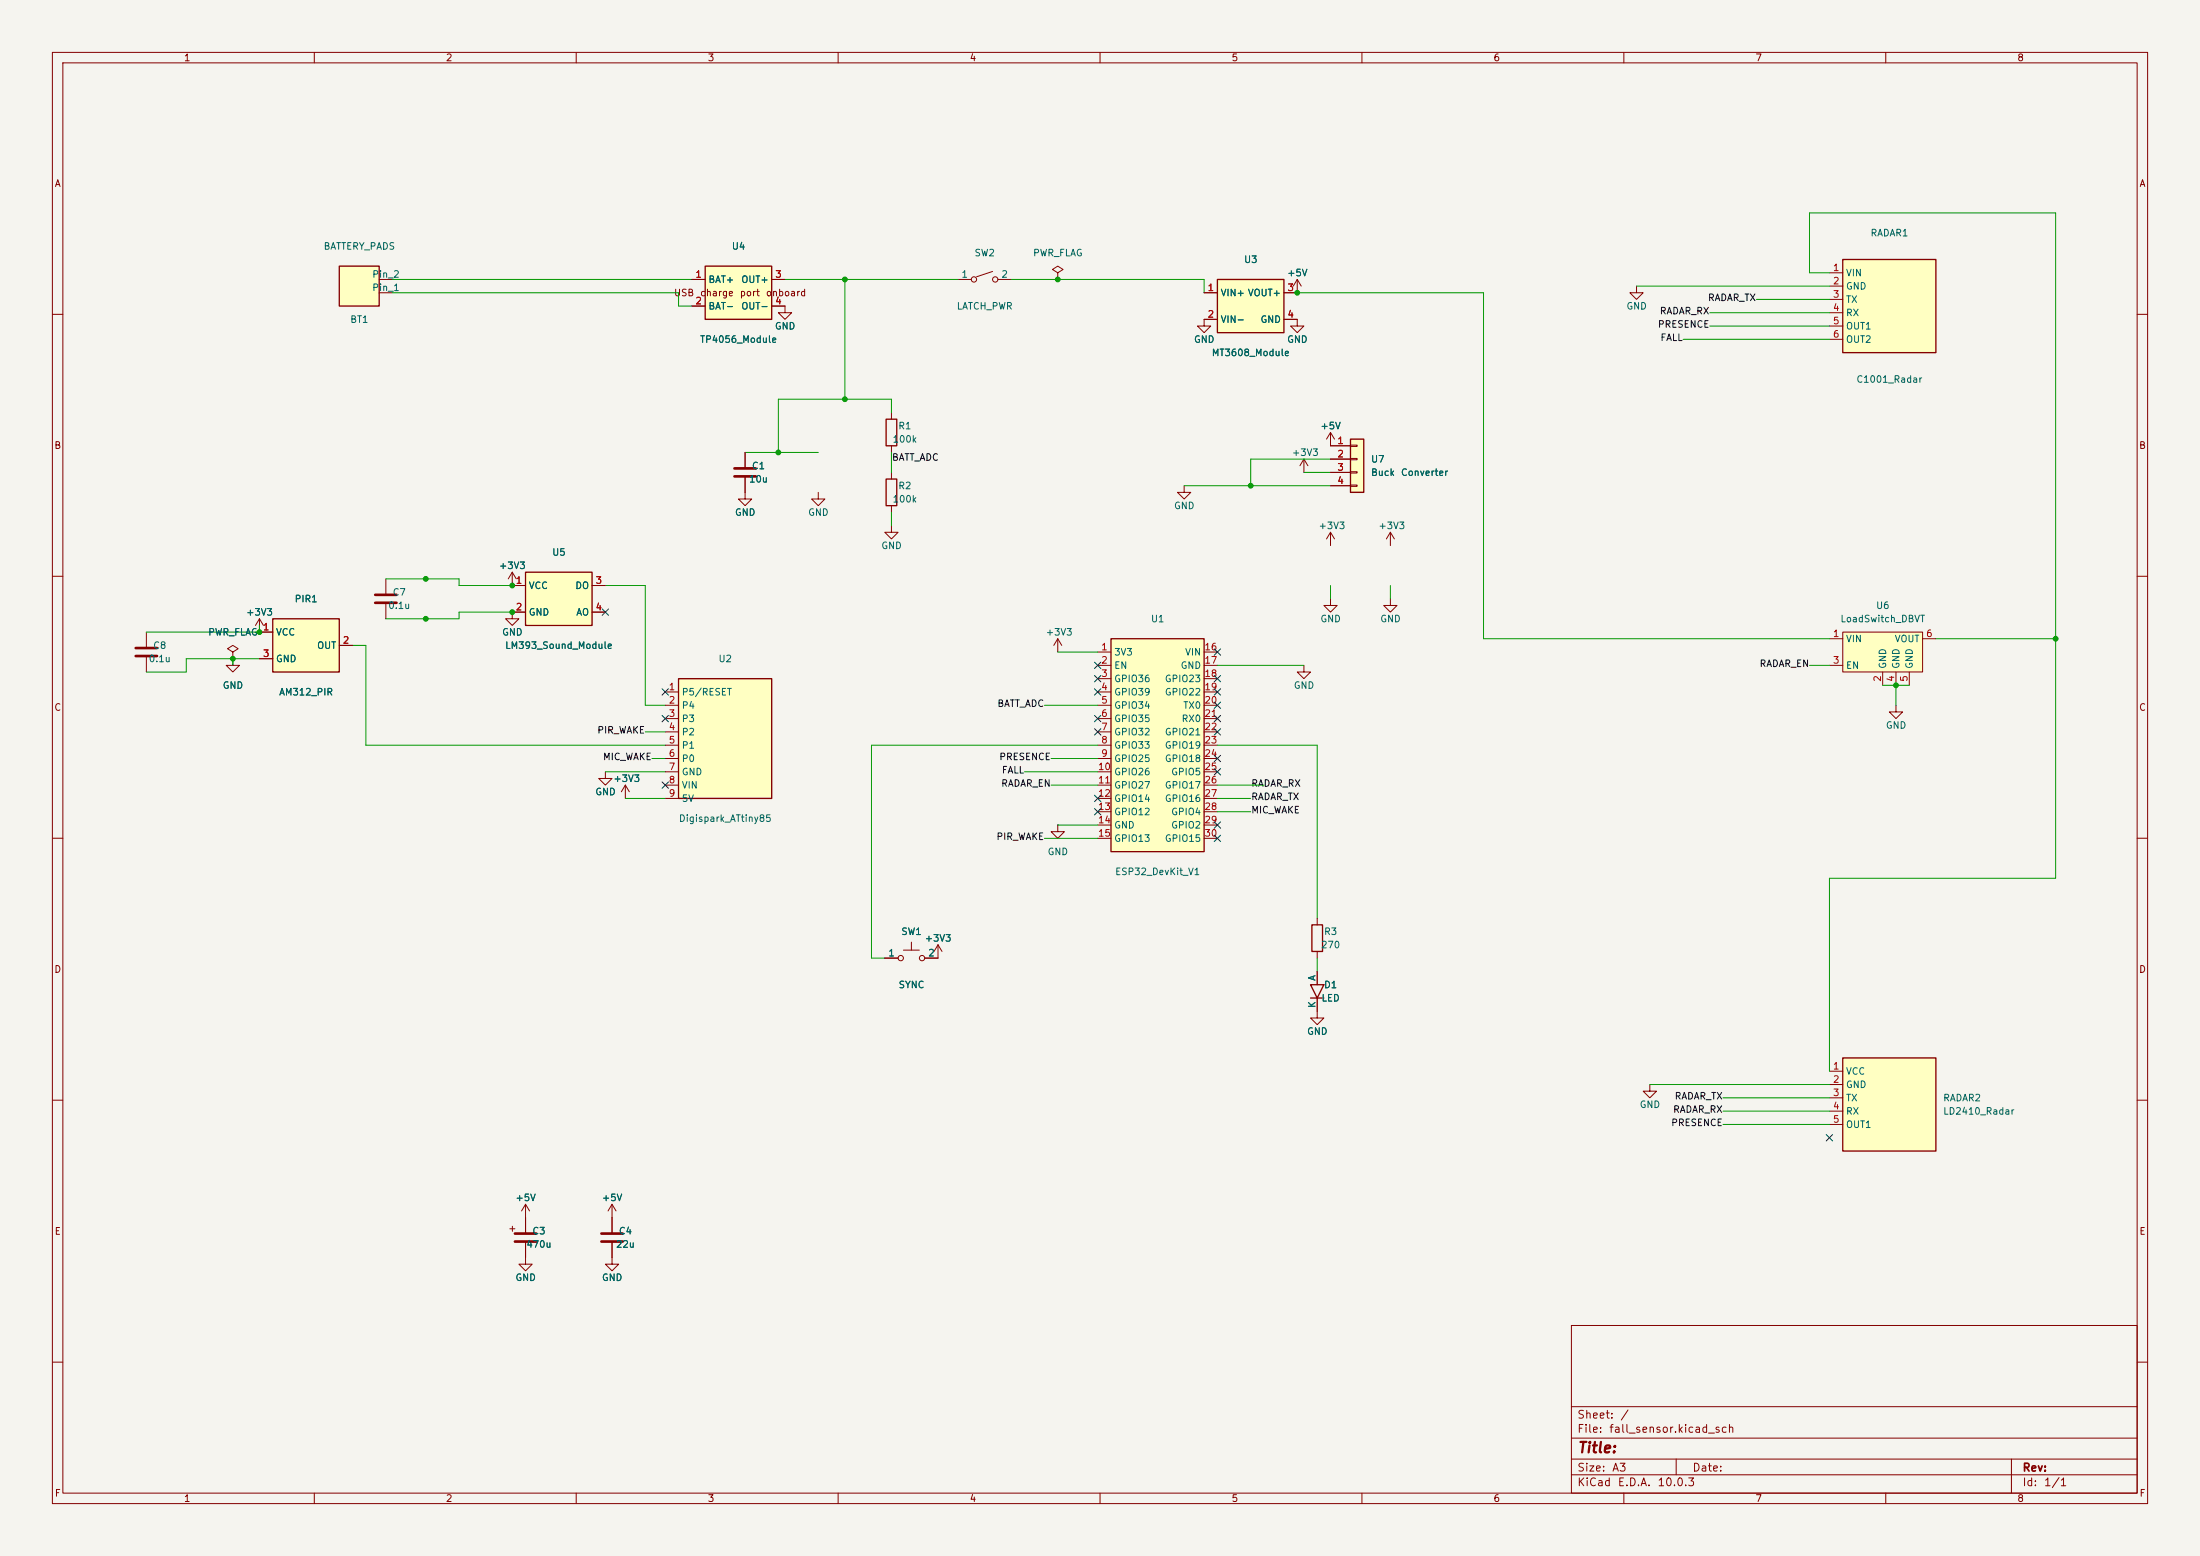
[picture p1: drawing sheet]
<svg xmlns="http://www.w3.org/2000/svg" width="420mm" height="297mm" viewBox="0 0 420 297" stroke-linecap="round" stroke-linejoin="round" font-family="sans-serif">
<path d="M0 0h420v297h-420z" fill="#f5f4ef" stroke="#f5f4ef" stroke-width=".19"/>
<g fill="none" stroke="#840000" stroke-width=".19">
<path d="M10 10h400v277h-400zM12 12h396v273h-396zM60 10v2M110 10v2M160 10v2M210 10v2M260 10v2M310 10v2M360 10v2M10 60h2M408 60h2M10 110h2"/>
<path d="M408 110h2M201.9 121.9l-.7 1.3M201.9 121.9l.8 1.3M201.9 121.9v2.6M248.9 127v1.3h1.3l-1.3 1.2-1.3-1.2h1.3M10 160h2M408 160h2M10 210h2M408 210h2M100.3 237v4.3h1.3l-1.3 1.3-1.2-1.3h1.2M100.3 229.9v5.6M100.3 229.9l-.7 1.2"/>
<path d="M100.3 229.9l.8 1.2M116.8 237v4.3h1.3l-1.3 1.3-1.2-1.3h1.2M116.8 232.4v3.1M300 253h108v32h-108zM10 260h2M300 278.5h108M300 274.5h108M300 268.5h108M320 278.5v3M384 278.5v6.5M408 260h2M60 285v2"/>
<path d="M110 285v2M160 285v2M210 285v2M260 285v2M300 281.5h108M310 285v2M360 285v2"/>
</g>
<path d="M98.3 235.5h4.1M98.3 237h4.1M114.8 235.5h4.1M114.8 237h4.1" fill="none" stroke="#840000" stroke-width=".51"/>
<path d="M351.8 201.9h17.8v17.8h-17.8z" fill="#ffffc2"/>
<path d="M169.2 80h2v5.1h-2zM169.2 91.4h2v5.1h-2zM351.8 201.9h17.8v17.8h-17.8z" fill="none" stroke="#840000" stroke-width=".25"/>
<path d="M170.2 78.7v1.3M170.2 85.1v1.3M170.2 90.2v1.2M170.2 96.5v1.3M170.2 100.3v1.3h1.2l-1.2 1.3-1.3-1.3h1.3M349.2 204.5h2.6M349.2 207h2.6M349.2 209.6h2.6M349.2 212.1h2.6M349.2 214.6h2.6" fill="none" stroke="#840000" stroke-width=".19"/>
<path d="M212.1 121.9h17.8v40.7h-17.8z" fill="#ffffc2"/>
<path d="M212.1 121.9h17.8v40.7h-17.8z" fill="none" stroke="#840000" stroke-width=".25"/>
<g fill="none" stroke="#840000" stroke-width=".19">
<path d="M209.5 124.5h2.6M209.5 127h2.6M209.5 129.5h2.6M209.5 132.1h2.6M209.5 134.6h2.6M209.5 137.2h2.6M209.5 139.7h2.6M229.9 124.5h2.5M229.9 127h2.5M229.9 129.5h2.5M229.9 132.1h2.5M229.9 134.6h2.5"/>
<path d="M229.9 137.2h2.5M229.9 139.7h2.5M209.5 142.2h2.6M209.5 144.8h2.6M209.5 147.3h2.6M209.5 149.9h2.6M209.5 152.4h2.6M209.5 154.9h2.6M209.5 157.5h2.6M229.9 142.2h2.5M229.9 144.8h2.5M229.9 147.3h2.5"/>
<path d="M229.9 149.9h2.5M229.9 152.4h2.5M229.9 154.9h2.5M229.9 157.5h2.5M209.5 160h2.6M229.9 160h2.5"/>
</g>
<path d="M351.8 120.7h15.2v7.6h-15.2z" fill="#ffffc2"/>
<g fill="none" stroke="#840000" stroke-width=".19">
<path d="M73.7 110.5v3M73.7 115.1v3M254 114.3v1.3h1.3l-1.3 1.2-1.3-1.2h1.3M349.2 121.9h2.6M349.2 127h2.6M351.8 120.7h15.2v7.6h-15.2zM359.4 128.3v2.5M361.9 134.6v1.3h1.3l-1.3 1.3-1.2-1.3h1.2M361.9 128.3v2.5M364.5 128.3v2.5M367 121.9h2.6M201.9 157.5v1.3h1.3l-1.3 1.2-1.2-1.2h1.2"/>
<path d="M201.9 157.5h.1M174 179.8v1.6M168.9 182.9h2.5M172.5 181.4h3M179.1 180.3v2.6h-2.6M179.1 180.3l-.8 1.3M179.1 180.3l.7 1.3"/>
<circle cx="172" cy="182.9" r=".51"/>
<circle cx="176" cy="182.9" r=".51"/>
</g>
<path d="M71.6 113.5h4.1M71.6 115.1h4.1" fill="none" stroke="#840000" stroke-width=".51"/>
<path d="M100.3 109.2h12.7v10.2h-12.7z" fill="#ffffc2"/>
<path d="M100.3 109.2h12.7v10.2h-12.7z" fill="none" stroke="#840000" stroke-width=".25"/>
<path d="M97.8 111.8h2.5M100.3 116.8h-2.5v1.3h1.3l-1.3 1.3-1.3-1.3h1.3M113 111.8h2.6M113 116.8h2.6" fill="none" stroke="#840000" stroke-width=".19"/>
<path d="M351.8 49.5h17.8v17.8h-17.8z" fill="#ffffc2"/>
<path d="M351.8 49.5h17.8v17.8h-17.8z" fill="none" stroke="#840000" stroke-width=".25"/>
<path d="M349.2 52.1h2.6M349.2 54.6h2.6M349.2 57.2h2.6M349.2 59.7h2.6M247.6 61v1.2h1.3l-1.3 1.3-1.2-1.3h1.2M349.2 62.2h2.6M349.2 64.8h2.6" fill="none" stroke="#840000" stroke-width=".19"/>
<path d="M52.1 118.1h12.7v10.2h-12.7z" fill="#ffffc2"/>
<path d="M52.1 118.1h12.7v10.2h-12.7z" fill="none" stroke="#840000" stroke-width=".25"/>
<path d="M248.9 87.6l-.7 1.3M248.9 87.6l.8 1.3M248.9 87.6v2.6M254 82.6l-.8 1.2M254 82.6l.8 1.2M254 82.6v2.5M49.5 120.7h2.6M49.5 125.7h2.6M64.8 123.2h2.5" fill="none" stroke="#840000" stroke-width=".19"/>
<path d="M257.8 83.8h2.5v10.2h-2.5z" fill="#ffffc2"/>
<path d="M257.8 83.8h2.5v10.2h-2.5z" fill="none" stroke="#840000" stroke-width=".25"/>
<path d="M142.2 90.9v4.4h1.3l-1.3 1.2-1.2-1.2h1.2M142.2 86.4v3M156.2 94v1.3h1.3l-1.3 1.2-1.3-1.2h1.3M254 85.1h3.8M254 87.6h3.8M254 90.2h3.8M254 92.7h3.8M257.8 85h1.3v.2h-1.3zM257.8 87.5h1.3v.3h-1.3zM257.8 90h1.3v.3h-1.3zM257.8 92.6h1.3v.2h-1.3z" fill="none" stroke="#840000" stroke-width=".19"/>
<path d="M140.2 89.4h4.1M140.2 90.9h4.1" fill="none" stroke="#840000" stroke-width=".51"/>
<path d="M134.6 50.8h12.7v10.2h-12.7z" fill="#ffffc2"/>
<path d="M134.6 50.8h12.7v10.2h-12.7z" fill="none" stroke="#840000" stroke-width=".25"/>
<path d="M132.1 53.3h2.5M132.1 58.4h2.5M147.3 58.4h2.6v1.3h1.2l-1.2 1.3-1.3-1.3h1.3M147.3 53.3h2.6M312.4 54.6v1.3h1.3l-1.3 1.3-1.3-1.3h1.3M119.4 149.9l-.8 1.2M119.4 149.9l.7 1.2M119.4 149.9v2.5" fill="none" stroke="#840000" stroke-width=".19"/>
<path d="M129.5 129.5h17.8v22.9h-17.8z" fill="#ffffc2"/>
<path d="M129.5 129.5h17.8v22.9h-17.8z" fill="none" stroke="#840000" stroke-width=".25"/>
<path d="M127 132.1h2.5M127 134.6h2.5M127 137.2h2.5M127 139.7h2.5M127 142.2h2.5M127 144.8h2.5M127 147.3h2.5M127 149.9h2.5M127 152.4h2.5" fill="none" stroke="#840000" stroke-width=".19"/>
<path d="M232.4 53.3h12.7v10.2h-12.7z" fill="#ffffc2"/>
<path d="M232.4 53.3h12.7v10.2h-12.7z" fill="none" stroke="#840000" stroke-width=".25"/>
<path d="M229.9 55.9h2.5M247.6 53.3v2.6h-2.5M247.6 53.3l-.7 1.3M247.6 53.3l.8 1.3M232.4 61h-2.5v1.2h1.2l-1.2 1.3-1.3-1.3h1.3M245.1 61h2.5M115.6 147.3v1.3h1.2l-1.2 1.3-1.3-1.3h1.3" fill="none" stroke="#840000" stroke-width=".19"/>
<path d="M64.8 50.8h7.6v7.6h-7.6z" fill="#ffffc2"/>
<path d="M64.8 50.8h7.6v7.6h-7.6zM250.4 176.5h2.1v5.1h-2.1zM250.2 188h2.5l-1.2 2.5zM250.2 190.5h2.5" fill="none" stroke="#840000" stroke-width=".25"/>
<g fill="none" stroke="#840000" stroke-width=".19">
<path d="M72.4 55.9h2.5M72.4 53.3h2.5M132.1 53.3h2.5M132.1 58.4h2.5M147.3 53.3h2.6M147.3 58.4h2.6M182.9 53.3h2.5M189.5 51.8l-3.1 1M190.5 53.3h2.5M201.9 52.1l1-.7-1-.6-1 .6 1 .7v1.2M201.9 53.3h.1M229.9 55.9h2.5"/>
<path d="M245.1 55.9h2.5M229.9 61h2.5M245.1 61h2.5M142.2 86.4v3M142.2 90.9v3.1M226.1 92.7v1.3h1.2l-1.2 1.3-1.3-1.3h1.3M254 85.1h3.8M254 87.6h3.8M254 90.2h3.8M254 92.7h3.8M49.5 118.1l-.7 1.3M49.5 118.1l.8 1.3"/>
<path d="M49.5 118.1v2.6h2.6M97.8 109.2l-.8 1.3M97.8 109.2l.8 1.3M97.8 109.2v2.6h2.5M97.8 116.8h2.5M113 111.8h2.6M113 116.8h2.6M254 101.6l-.8 1.3M254 101.6l.8 1.3M254 101.6v2.5M265.4 114.3v1.3h1.3l-1.3 1.2-1.2-1.2h1.2M265.4 101.6l-.7 1.3"/>
<path d="M265.4 101.6l.8 1.3M265.4 101.6v2.5M27.9 120.7v3M27.9 125.2v3.1M44.4 125.7v1.3h1.3l-1.3 1.3-1.2-1.3h1.2M44.4 125.7h.1M44.4 124.5l1.1-.7-1.1-.6-1 .6 1 .7v1.2M49.5 125.7h2.6M64.8 123.2h2.5M251.5 175.3v1.2M168.9 182.9h2.5M176.5 182.9h2.6"/>
<path d="M251.5 190.5v3.8h1.2l-1.2 1.3-1.3-1.3h1.3M251.5 181.6v1.3M251.5 185.4v2.6M315 207v1.3h1.2l-1.2 1.3-1.3-1.3h1.3M100.3 232.4v3.1M100.3 237v3M116.8 229.9l-.7 1.2M116.8 229.9l.8 1.2M116.8 229.9v5.6M116.8 237v3"/>
<circle cx="185.9" cy="53.3" r=".51"/>
<circle cx="190" cy="53.3" r=".51"/>
</g>
<path d="M25.9 123.7h4.1M25.9 125.2h4.1" fill="none" stroke="#840000" stroke-width=".51"/>
<g fill="none" stroke="#009600" stroke-width=".19">
<path d="M74.9 55.9h54.6v2.5h2.6M74.9 53.3h57.2M149.9 53.3h33M161.3 53.3v22.9M193 53.3h36.9v2.6M247.6 55.9h35.6v66h66M312.4 54.6h36.8M326.4 59.7h22.8M335.3 57.2h13.9M349.2 52.1h-3.8v-11.5h47v127h-43.2v36.9M170.2 78.7v-2.5h-21.6v10.2M321.3 64.8h27.9"/>
<path d="M326.4 62.2h22.8M142.2 86.4h14M170.2 86.4v3.8M170.2 97.8v2.5M226.1 92.7h27.9M248.9 90.2h5.1M254 87.6h-15.2v5.1M49.5 119.4v1.3h-21.6M73.7 110.5h13.9v1.3h10.2M97.8 116.8h-10.2v1.3h-13.9M115.6 111.8h7.6v22.8h3.8M254 111.8v2.5"/>
<path d="M265.4 111.8v2.5M44.4 125.7v1.3M49.5 125.7h-13.9v2.6h-7.7M67.3 123.2h2.5v19h57.2M123.2 139.7h3.8M199.4 134.6h10.1M201.9 124.5h7.6M232.4 127h16.5M345.4 127h3.8M359.4 130.8h5.1M361.9 130.8v3.8M369.6 121.9h22.8"/>
<path d="M115.6 147.3h11.4M119.4 152.4h7.6M124.5 144.8h2.5M195.6 147.3h13.9M200.7 149.9h8.8M200.7 144.8h8.8M201.9 157.5h7.6M209.5 142.2h-43.1v40.7h2.5M232.4 142.2h19.1v33.1M232.4 149.9h8.9M232.4 152.4h6.4M232.4 154.9h6.4"/>
<path d="M199.4 160h10.1M251.5 182.9v2.5M315 207h34.2M328.9 209.6h20.3M328.9 212.1h20.3M328.9 214.6h20.3"/>
</g>
<g fill="none" stroke="#000084" stroke-width=".19">
<path d="M115 116.2l1.2 1.2M116.2 116.2l-1.2 1.2M126.4 136.6l1.2 1.2M126.4 131.5l1.2 1.2M127.6 136.6l-1.2 1.2M127.6 131.5l-1.2 1.2M208.9 126.4l1.3 1.2M208.9 128.9l1.3 1.2M208.9 131.5l1.3 1.2M208.9 139.1l1.3 1.2M208.9 136.6l1.3 1.2M210.2 126.4l-1.3 1.2"/>
<path d="M210.2 128.9l-1.3 1.2M210.2 131.5l-1.3 1.2M210.2 139.1l-1.3 1.2M210.2 136.6l-1.3 1.2M231.8 131.5l1.2 1.2M231.8 123.9l1.2 1.2M231.8 134l1.2 1.2M231.8 128.9l1.2 1.2M231.8 136.6l1.2 1.2M231.8 139.1l1.2 1.2M233 131.5l-1.2 1.2M233 123.9l-1.2 1.2"/>
<path d="M233 128.9l-1.2 1.2M233 134l-1.2 1.2M233 136.6l-1.2 1.2M233 139.1l-1.2 1.2M126.4 149.3l1.2 1.2M127.6 149.3l-1.2 1.2M208.9 154.3l1.3 1.2M208.9 151.8l1.3 1.2M210.2 154.3l-1.3 1.2M210.2 151.8l-1.3 1.2M231.8 159.4l1.2 1.2M231.8 146.7l1.2 1.2"/>
<path d="M231.8 144.2l1.2 1.2M231.8 156.9l1.2 1.2M233 159.4l-1.2 1.2M233 146.7l-1.2 1.2M233 144.2l-1.2 1.2M233 156.9l-1.2 1.2M348.6 216.6l1.3 1.2M349.9 216.6l-1.3 1.2"/>
</g>
<g fill="#009600" stroke="#009600" stroke-width=".19">
<circle cx="392.4" cy="121.9" r=".46"/>
<circle cx="238.8" cy="92.7" r=".46"/>
<circle cx="361.9" cy="130.8" r=".46"/>
<circle cx="201.9" cy="53.3" r=".46"/>
<circle cx="161.3" cy="53.3" r=".46"/>
<circle cx="247.6" cy="55.9" r=".46"/>
<circle cx="97.8" cy="116.8" r=".46"/>
<circle cx="81.3" cy="118.1" r=".46"/>
<circle cx="49.5" cy="120.7" r=".46"/>
<circle cx="44.4" cy="125.7" r=".46"/>
<circle cx="97.8" cy="111.8" r=".46"/>
<circle cx="81.3" cy="110.5" r=".46"/>
<circle cx="148.6" cy="86.4" r=".46"/>
<circle cx="161.3" cy="76.2" r=".46"/>
</g>
<text font-size="2" fill="#840000" x="301" y="277.8">Title:</text>
<g font-size="1.5" fill="#840000">
<text x="301" y="273.8">File:</text>
<text x="301" y="271.1">Sheet:</text>
<text x="307.1" y="273.8">fall_sensor.kicad_sch</text>
<text x="309.2" y="271.1">/</text>
<text x="301" y="281.2">Size:</text>
<text x="307.6" y="281.2">A3</text>
<text x="323" y="281.2">Date:</text>
<text x="386" y="281.2">Rev:</text>
<text x="301" y="284">KiCad</text>
<text x="308.7" y="284">E.D.A.</text>
<text x="316.3" y="284">10.0.3</text>
<text x="386" y="284">Id:</text>
<text x="390.1" y="284">1/1</text>
</g>
<g font-size="1.3" fill="#840000">
<text x="35" y="12">1</text>
<text x="85" y="12">2</text>
<text x="135" y="12">3</text>
<text x="185" y="12">4</text>
<text x="235" y="12">5</text>
<text x="285" y="12">6</text>
<text x="335" y="12">7</text>
<text x="385" y="12">8</text>
<text x="10.3" y="36">A</text>
<text x="408.3" y="36">A</text>
<text x="128.6" y="56.9">USB</text>
<text x="133.5" y="56.9">charge</text>
<text x="141.1" y="56.9">port</text>
<text x="146.1" y="56.9">onboard</text>
<text x="10.3" y="86">B</text>
<text x="408.2" y="86">B</text>
<text x="10.3" y="136">C</text>
<text x="408.2" y="136">C</text>
<text x="10.3" y="186">D</text>
<text x="408.2" y="186">D</text>
<text x="10.3" y="236">E</text>
<text x="96.9" y="235.4">+</text>
<text x="408.3" y="236">E</text>
<text x="10.3" y="286">F</text>
<text x="35" y="287">1</text>
<text x="85" y="287">2</text>
<text x="135" y="287">3</text>
<text x="185" y="287">4</text>
<text x="235" y="287">5</text>
<text x="285" y="287">6</text>
<text x="335" y="287">7</text>
<text x="385" y="287">8</text>
<text x="408.3" y="286">F</text>
</g>
<g font-size="1.3" fill="#006464">
<text x="61.7" y="48">BATTERY_PADS</text>
<text x="139.6" y="48">U4</text>
<text x="357" y="45.4">RADAR1</text>
<text x="71" y="53.3">Pin_2</text>
<text x="183.4" y="53.3">1</text>
<text x="185.9" y="49.2">SW2</text>
<text x="191.1" y="53.3">2</text>
<text x="197.1" y="49.2">PWR_FLAG</text>
<text x="237.4" y="50.5">U3</text>
<text x="245.6" y="53">+5V</text>
<text x="352.3" y="53">VIN</text>
<text x="71" y="55.9">Pin_1</text>
<text x="135.1" y="54.3">BAT+</text>
<text x="135.1" y="59.4">BAT-</text>
<text x="141.4" y="54.3">OUT+</text>
<text x="141.4" y="59.4">OUT-</text>
<text x="182.5" y="59.4">LATCH_PWR</text>
<text x="232.9" y="56.9">VIN+ VOUT+</text>
<text x="310.4" y="59.4">GND</text>
<text x="352.3" y="55.6">GND</text>
<text x="352.3" y="58.1">TX</text>
<text x="66.8" y="61.9">BT1</text>
<text x="133.5" y="65.7">TP4056_Module</text>
<text x="147.8" y="63.2">GND</text>
<text x="227.8" y="65.7">GND</text>
<text x="232.9" y="61.9">VIN-</text>
<text x="240.5" y="61.9">GND</text>
<text x="245.6" y="65.7">GND</text>
<text x="352.3" y="60.7">RX</text>
<text x="352.3" y="63.2">OUT1</text>
<text x="352.3" y="65.7">OUT2</text>
<text x="231.2" y="68.3">MT3608_Module</text>
<text x="354.3" y="73.4">C1001_Radar</text>
<text x="171.4" y="82.3">R1</text>
<text x="252" y="82.3">+5V</text>
<text x="143.4" y="89.9">C1</text>
<text x="170.3" y="84.8">100k</text>
<text x="246.5" y="87.3">+3V3</text>
<text x="261.6" y="88.6">U7</text>
<text x="142.9" y="92.4">10u</text>
<text x="171.4" y="93.7">R2</text>
<text x="261.6" y="91.1">Buck</text>
<text x="267.3" y="91.1">Converter</text>
<text x="140.2" y="98.8">GND</text>
<text x="154.2" y="98.8">GND</text>
<text x="170.3" y="96.2">100k</text>
<text x="224" y="97.5">GND</text>
<text x="251.6" y="101.3">+3V3</text>
<text x="263" y="101.3">+3V3</text>
<text x="105.3" y="106.4">U5</text>
<text x="168.1" y="105.1">GND</text>
<text x="95.1" y="108.9">+3V3</text>
<text x="100.8" y="112.7">VCC</text>
<text x="109.7" y="112.7">DO</text>
<text x="46.9" y="117.8">+3V3</text>
<text x="56.1" y="115.3">PIR1</text>
<text x="74" y="116.5">0.1u</text>
<text x="74.9" y="114">C7</text>
<text x="100.8" y="117.8">GND</text>
<text x="109.9" y="117.8">AO</text>
<text x="219.6" y="119.1">U1</text>
<text x="252" y="119.1">GND</text>
<text x="263.4" y="119.1">GND</text>
<text x="351.2" y="119.1">LoadSwitch_DBVT</text>
<text x="358" y="116.5">U6</text>
<text x="29.1" y="124.2">C8</text>
<text x="39.6" y="121.6">PWR_FLAG</text>
<text x="52.6" y="121.6">VCC</text>
<text x="60.4" y="124.2">OUT</text>
<text x="95.8" y="121.6">GND</text>
<text x="96.3" y="124.2">LM393_Sound_Module</text>
<text x="199.5" y="121.6">+3V3</text>
<text x="212.6" y="125.4">3V3</text>
<text x="226.1" y="125.4">VIN</text>
<text x="352.3" y="122.9">VIN</text>
<text x="361.6" y="122.9">VOUT</text>
<text x="28.3" y="126.7">0.1u</text>
<text x="42.4" y="131.8">GND</text>
<text x="52.6" y="126.7">GND</text>
<text x="137.1" y="126.7">U2</text>
<text x="212.6" y="128">EN</text>
<text x="212.6" y="130.5">GPIO36</text>
<text x="222.3" y="130.5">GPIO23</text>
<text x="225.3" y="128">GND</text>
<text x="246.9" y="131.8">GND</text>
<text x="352.3" y="128">EN</text>
<text x="360.4" y="127.8" transform="rotate(-90 360.4 127.8)">GND</text>
<text x="362.9" y="127.8" transform="rotate(-90 362.9 127.8)">GND</text>
<text x="365.5" y="127.8" transform="rotate(-90 365.5 127.8)">GND</text>
<text x="53.2" y="133.1">AM312_PIR</text>
<text x="130" y="133.1">P5/RESET</text>
<text x="130" y="135.6">P4</text>
<text x="212.6" y="133.1">GPIO39</text>
<text x="212.6" y="135.6">GPIO34</text>
<text x="222.3" y="133.1">GPIO22</text>
<text x="225.8" y="135.6">TX0</text>
<text x="130" y="138.1">P3</text>
<text x="130" y="140.7">P2</text>
<text x="130" y="143.2">P1</text>
<text x="212.6" y="138.1">GPIO35</text>
<text x="212.6" y="140.7">GPIO32</text>
<text x="212.6" y="143.2">GPIO33</text>
<text x="222.3" y="140.7">GPIO21</text>
<text x="222.3" y="143.2">GPIO19</text>
<text x="225.5" y="138.1">RX0</text>
<text x="359.9" y="139.4">GND</text>
<text x="117" y="149.6">+3V3</text>
<text x="130" y="145.8">P0</text>
<text x="130" y="148.3">GND</text>
<text x="212.6" y="145.8">GPIO25</text>
<text x="212.6" y="148.3">GPIO26</text>
<text x="222.3" y="145.8">GPIO18</text>
<text x="223.5" y="148.3">GPIO5</text>
<text x="113.5" y="152.1">GND</text>
<text x="130" y="150.8">VIN</text>
<text x="130" y="153.4">5V</text>
<text x="212.6" y="150.8">GPIO27</text>
<text x="212.6" y="153.4">GPIO14</text>
<text x="212.6" y="155.9">GPIO12</text>
<text x="222.3" y="150.8">GPIO17</text>
<text x="222.3" y="153.4">GPIO16</text>
<text x="223.5" y="155.9">GPIO4</text>
<text x="129.5" y="157.2">Digispark_ATtiny85</text>
<text x="212.6" y="158.5">GND</text>
<text x="212.6" y="161">GPIO13</text>
<text x="222.3" y="161">GPIO15</text>
<text x="223.5" y="158.5">GPIO2</text>
<text x="199.9" y="163.5">GND</text>
<text x="212.8" y="167.3">ESP32_DevKit_V1</text>
<text x="172" y="178.8">SW1</text>
<text x="252.7" y="178.8">R3</text>
<text x="169.5" y="182.9">1</text>
<text x="176.4" y="180">+3V3</text>
<text x="177.1" y="182.9">2</text>
<text x="252.1" y="181.3">270</text>
<text x="171.4" y="188.9">SYNC</text>
<text x="251.4" y="187.3" transform="rotate(-90 251.4 187.3)">A</text>
<text x="252.2" y="191.5">LED</text>
<text x="252.7" y="188.9">D1</text>
<text x="249.4" y="197.8">GND</text>
<text x="251.4" y="192.5" transform="rotate(-90 251.4 192.5)">K</text>
<text x="352.3" y="205.4">VCC</text>
<text x="352.3" y="208">GND</text>
<text x="312.9" y="211.8">GND</text>
<text x="352.3" y="210.5">TX</text>
<text x="352.3" y="213.1">RX</text>
<text x="352.3" y="215.6">OUT1</text>
<text x="370.8" y="210.5">RADAR2</text>
<text x="370.8" y="213.1">LD2410_Radar</text>
<text x="98.3" y="229.6">+5V</text>
<text x="114.8" y="229.6">+5V</text>
<text x="100.4" y="238.5">470u</text>
<text x="101.5" y="235.9">C3</text>
<text x="117.5" y="238.5">22u</text>
<text x="118" y="235.9">C4</text>
<text x="98.3" y="244.8">GND</text>
<text x="114.8" y="244.8">GND</text>
</g>
<g font-size="1.3" fill="#a90000">
<text x="132.6" y="53.3">1</text>
<text x="147.9" y="53.3">3</text>
<text x="349.8" y="52">1</text>
<text x="132.6" y="58.4">2</text>
<text x="147.9" y="58.4">4</text>
<text x="230.4" y="55.9">1</text>
<text x="245.7" y="55.9">3</text>
<text x="349.8" y="54.6">2</text>
<text x="349.8" y="57.1">3</text>
<text x="349.8" y="59.7">4</text>
<text x="230.4" y="60.9">2</text>
<text x="245.7" y="60.9">4</text>
<text x="349.8" y="62.2">5</text>
<text x="349.8" y="64.7">6</text>
<text x="255.2" y="85.1">1</text>
<text x="255.2" y="87.6">2</text>
<text x="255.2" y="90.1">3</text>
<text x="255.2" y="92.7">4</text>
<text x="98.4" y="111.7">1</text>
<text x="113.6" y="111.7">3</text>
<text x="98.4" y="116.8">2</text>
<text x="113.6" y="116.8">4</text>
<text x="50.1" y="120.6">1</text>
<text x="50.1" y="125.7">3</text>
<text x="65.3" y="123.2">2</text>
<text x="210.1" y="124.4">1</text>
<text x="229.8" y="124.4">16</text>
<text x="349.8" y="121.9">1</text>
<text x="367.6" y="121.9">6</text>
<text x="210.1" y="127">2</text>
<text x="210.1" y="129.5">3</text>
<text x="229.8" y="127">17</text>
<text x="229.8" y="129.5">18</text>
<text x="349.8" y="127">3</text>
<text x="359.4" y="130.2" transform="rotate(-90 359.4 130.2)">2</text>
<text x="361.9" y="130.2" transform="rotate(-90 361.9 130.2)">4</text>
<text x="364.5" y="130.2" transform="rotate(-90 364.5 130.2)">5</text>
<text x="127.6" y="132.1">1</text>
<text x="127.6" y="134.6">2</text>
<text x="127.6" y="137.1">3</text>
<text x="210.1" y="132.1">4</text>
<text x="210.1" y="134.6">5</text>
<text x="210.1" y="137.1">6</text>
<text x="229.8" y="132.1">19</text>
<text x="229.8" y="134.6">20</text>
<text x="229.8" y="137.1">21</text>
<text x="127.6" y="139.7">4</text>
<text x="127.6" y="142.2">5</text>
<text x="210.1" y="139.7">7</text>
<text x="210.1" y="142.2">8</text>
<text x="229.8" y="139.7">22</text>
<text x="229.8" y="142.2">23</text>
<text x="127.6" y="144.8">6</text>
<text x="127.6" y="147.3">7</text>
<text x="127.6" y="149.8">8</text>
<text x="209.5" y="147.3">10</text>
<text x="209.5" y="149.8">11</text>
<text x="210.1" y="144.8">9</text>
<text x="229.8" y="144.8">24</text>
<text x="229.8" y="147.3">25</text>
<text x="229.8" y="149.8">26</text>
<text x="127.6" y="152.4">9</text>
<text x="209.5" y="152.4">12</text>
<text x="209.5" y="154.9">13</text>
<text x="229.8" y="152.4">27</text>
<text x="229.8" y="154.9">28</text>
<text x="209.5" y="157.5">14</text>
<text x="209.5" y="160">15</text>
<text x="229.8" y="157.5">29</text>
<text x="229.8" y="160">30</text>
<text x="349.8" y="204.4">1</text>
<text x="349.8" y="207">2</text>
<text x="349.8" y="209.5">3</text>
<text x="349.8" y="212.1">4</text>
<text x="349.8" y="214.6">5</text>
</g>
<g font-size="1.3" fill="#0f0f0f">
<text x="325.9" y="57.8">RADAR_TX</text>
<text x="316.4" y="62.9">PRESENCE</text>
<text x="316.8" y="60.3">RADAR_RX</text>
<text x="316.9" y="65.4">FALL</text>
<text x="170.2" y="88.3">BATT_ADC</text>
<text x="335.8" y="127.6">RADAR_EN</text>
<text x="190.3" y="135.2">BATT_ADC</text>
<text x="113.9" y="140.3">PIR_WAKE</text>
<text x="115" y="145.4">MIC_WAKE</text>
<text x="190.7" y="145.4">PRESENCE</text>
<text x="191.1" y="147.9">FALL</text>
<text x="191" y="150.5">RADAR_EN</text>
<text x="238.8" y="155.6">MIC_WAKE</text>
<text x="238.8" y="153">RADAR_TX</text>
<text x="238.8" y="150.5">RADAR_RX</text>
<text x="190.1" y="160.6">PIR_WAKE</text>
<text x="318.9" y="215.3">PRESENCE</text>
<text x="319.3" y="212.7">RADAR_RX</text>
<text x="319.6" y="210.2">RADAR_TX</text>
</g>
</svg>
